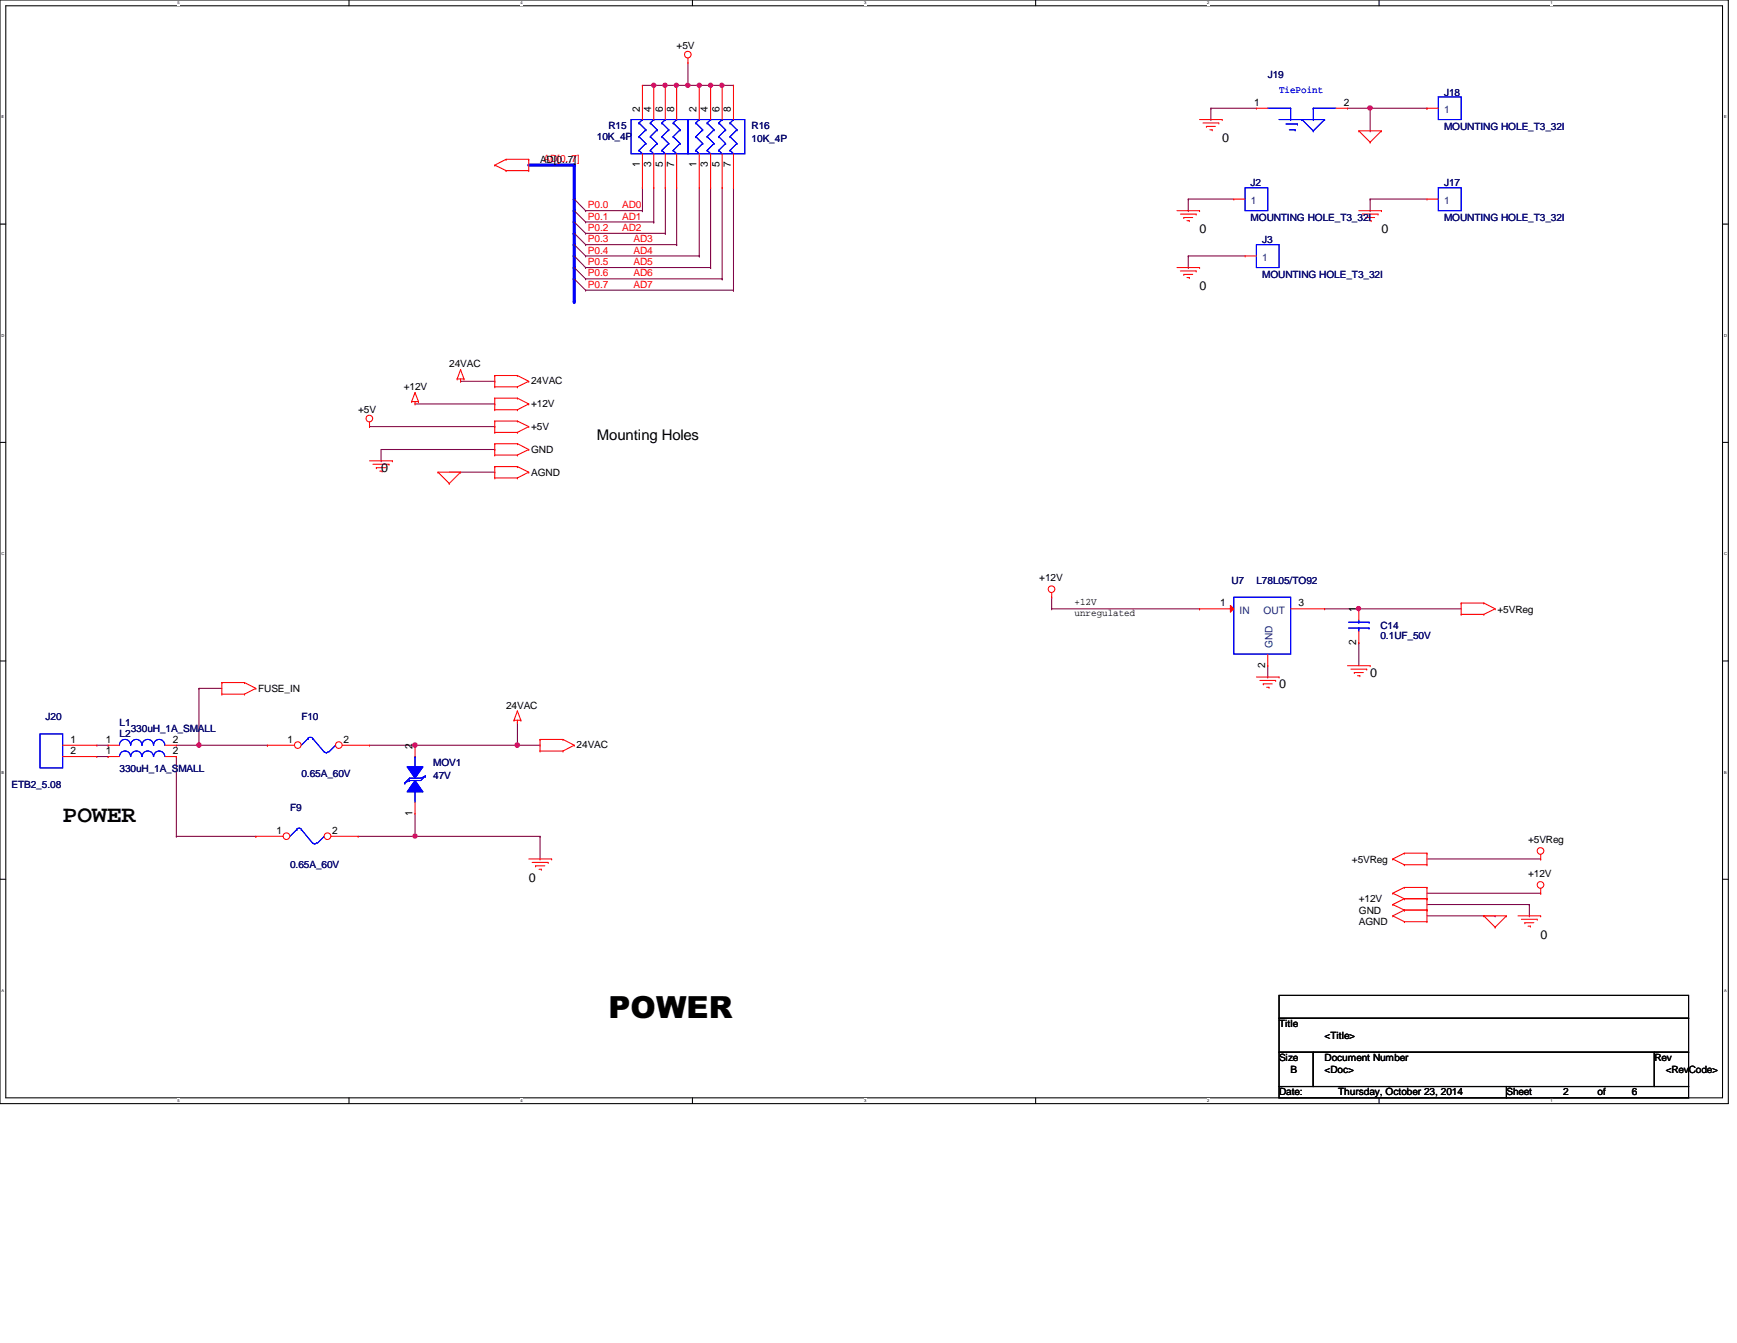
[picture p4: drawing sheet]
<svg xmlns="http://www.w3.org/2000/svg" width="279mm" height="216mm" viewBox="0 0 279 216" stroke-linecap="round" stroke-linejoin="round" font-family="sans-serif">
<path d="M0 0h278v177.4h-278zM.9 .9h276.2v175.6h-276.2z" fill="none" stroke="#000" stroke-width=".17"/>
<g fill="#fff">
<path d="M28.5 .1h.4v.7h-.4z"/>
<path d="M28.5 176.6h.4v.7h-.4z"/>
</g>
<path d="M56.1 0v.9M56.1 176.5v.9" fill="none" stroke="#000" stroke-width=".17"/>
<g fill="#fff">
<path d="M83.7 .1h.4v.7h-.4z"/>
<path d="M83.7 176.6h.4v.7h-.4z"/>
</g>
<path d="M111.4 0v.9M111.4 176.5v.9" fill="none" stroke="#000" stroke-width=".17"/>
<g fill="#fff">
<path d="M139 .1h.3v.7h-.3z"/>
<path d="M139 176.6h.3v.7h-.3z"/>
</g>
<path d="M166.6 0v.9M166.6 176.5v.9" fill="none" stroke="#000" stroke-width=".17"/>
<g fill="#fff">
<path d="M194.2 .1h.3v.7h-.3z"/>
<path d="M194.2 176.6h.3v.7h-.3z"/>
</g>
<path d="M221.8 0v.9M221.8 176.5v.9" fill="none" stroke="#000" stroke-width=".17"/>
<g fill="#fff">
<path d="M249.4 .1h.4v.7h-.4z"/>
<path d="M249.4 176.6h.4v.7h-.4z"/>
<path d="M.3 18.5h.4v.7h-.4z"/>
<path d="M277.3 18.5h.4v.7h-.4z"/>
<path d="M.3 53.6h.4v.7h-.4z"/>
<path d="M277.3 53.6h.5v.7h-.5z"/>
</g>
<path d="M0 36h.9M277.1 36h.9" fill="none" stroke="#000" stroke-width=".17"/>
<g fill="#fff">
<path d="M.3 88.6h.4v.8h-.4z"/>
<path d="M277.3 88.6h.5v.8h-.5z"/>
</g>
<path d="M0 71.1h.9M277.1 71.1h.9" fill="none" stroke="#000" stroke-width=".17"/>
<g fill="#fff">
<path d="M.3 123.8h.4v.7h-.4z"/>
<path d="M277.3 123.8h.4v.7h-.4z"/>
</g>
<path d="M0 106.3h.9M277.1 106.3h.9" fill="none" stroke="#000" stroke-width=".17"/>
<g fill="#fff">
<path d="M.3 158.9h.3v.7h-.3z"/>
<path d="M277.3 158.9h.4v.7h-.4z"/>
</g>
<path d="M0 141.4h.9M277.1 141.4h.9" fill="none" stroke="#000" stroke-width=".17"/>
<g fill="none" stroke="#800040" stroke-width=".17">
<path d="M220.4 17.4h9.1M229.5 17.4h.1M59.4 68.6h20.2M66.8 64.9h12.8M74.1 61.3h5.5M79.6 61.3h.1M79.6 68.6h.1M79.6 64.9h.1M15.6 119.8h1.8M17.4 119.8h.1M15.6 121.6h1.8M17.4 121.6h.1"/>
<path d="M229.5 138.1h18.3M247.8 138.1h.1M229.5 143.6h18.3M247.8 143.6h.1"/>
</g>
<circle cx="220.4" cy="17.4" r=".36" fill="#f0f"/>
<circle cx="220.4" cy="17.4" r=".36" fill="none" stroke="#f0f" stroke-width=".17"/>
<path d="M216.7 17.4h3.7M220.4 17.4h.1M220.4 17.4v3.6M220.4 21h.1M72.3 75.9h7.3M79.6 75.9h.1M66.8 134.5h.1M66.8 130.8v3.7M229.5 147.2h11M240.5 147.2h.1" fill="none" stroke="#800040" stroke-width=".17"/>
<circle cx="66.8" cy="134.4" r=".34" fill="#f0f"/>
<circle cx="66.8" cy="134.4" r=".34" fill="none" stroke="#f0f" stroke-width=".17"/>
<path d="M32 119.8h.1M32 110.7v9.1" fill="none" stroke="#800040" stroke-width=".17"/>
<circle cx="32" cy="119.8" r=".35" fill="#f0f"/>
<circle cx="32" cy="119.8" r=".35" fill="none" stroke="#f0f" stroke-width=".17"/>
<g fill="none" stroke="#800040" stroke-width=".17">
<path d="M194.8 19.2h.1M194.8 17.4v1.8M191.1 33.9h.1M191.1 32v1.9M220.4 32h.1M220.4 32h9.1M191.1 41.1h.1M191.1 41.1h9.2M61.3 72.3h18.3M79.6 72.3h.1M28.4 119.8h14.6M32 110.7h.1"/>
<path d="M32 119.8h.1M32 110.7h3.7M43 119.8h.1M66.8 119.8h16.4M83.2 119.8h.1M28.4 134.5h.1M28.4 121.6v12.9M57.6 134.5h29.3M66.8 134.5h.1M86.9 134.5h.1M229.5 145.4h16.5M246 145.4h.1"/>
</g>
<circle cx="83.2" cy="119.8" r=".37" fill="#f0f"/>
<circle cx="83.2" cy="119.8" r=".37" fill="none" stroke="#f0f" stroke-width=".17"/>
<g fill="none" stroke="#800040" stroke-width=".17">
<path d="M194.8 17.4h.1M194.8 17.4h7.3M191.1 32h.1M191.1 32h7.4M220.4 33.9h.1M220.4 32v1.9M191.1 43h.1M191.1 41.1v1.9M61.3 74.1h.1M61.3 72.3v1.8M213.1 97.9h21.9M218.6 97.9h.1"/>
<path d="M83.2 119.8h.1M83.2 116.2v3.6M83.2 119.8h3.7M86.9 119.8h.1M86.9 138.1h.1M86.9 134.5v3.6M246 147.2h.1M246 145.4v1.8"/>
</g>
<circle cx="218.5" cy="97.8" r=".34" fill="#f0f"/>
<circle cx="218.5" cy="97.8" r=".34" fill="none" stroke="#f0f" stroke-width=".17"/>
<path d="M114.3 13.7h1.9M116.2 13.7h.1M169.2 97.9h.1M169.2 97.9h23.8M169.2 96v1.9M193 97.9h.1M203.9 108.8h.1M203.9 107v1.8" fill="none" stroke="#800040" stroke-width=".17"/>
<circle cx="116.1" cy="13.7" r=".34" fill="#f0f"/>
<circle cx="116.1" cy="13.7" r=".34" fill="none" stroke="#f0f" stroke-width=".17"/>
<path d="M92.4 37.5v1.8" fill="none" stroke="#00f" stroke-width=".51"/>
<circle cx="92.4" cy="39.3" r=".25" fill="#00f"/>
<path d="M94.2 35.7h11M105.2 35.7h.1M108.8 39.3h.1M108.8 30.2v9.1M94.2 46.7h23.8M118 46.7h.1" fill="none" stroke="#800040" stroke-width=".17"/>
<path d="M92.4 41.1v1.9" fill="none" stroke="#00f" stroke-width=".51"/>
<circle cx="92.4" cy="43" r=".25" fill="#00f"/>
<path d="M110.7 13.7h1.8M112.5 13.7h.1M107 37.5h.1M107 30.2v7.3" fill="none" stroke="#800040" stroke-width=".17"/>
<circle cx="112.5" cy="13.7" r=".34" fill="#f0f"/>
<circle cx="112.5" cy="13.7" r=".34" fill="none" stroke="#f0f" stroke-width=".17"/>
<path d="M103.3 13.7h1.9M105.2 13.7h.1M116.2 30.2v14.6M116.2 44.8h.1" fill="none" stroke="#800040" stroke-width=".17"/>
<circle cx="105.2" cy="13.7" r=".34" fill="#f0f"/>
<circle cx="105.2" cy="13.7" r=".34" fill="none" stroke="#f0f" stroke-width=".17"/>
<path d="M92.4 44.8v3.7" fill="none" stroke="#00f" stroke-width=".51"/>
<circle cx="92.4" cy="48.5" r=".25" fill="#00f"/>
<path d="M94.2 41.1h18.3M112.5 41.1h.1" fill="none" stroke="#800040" stroke-width=".17"/>
<path d="M85 26.5h7.4" fill="none" stroke="#00f" stroke-width=".51"/>
<circle cx="92.4" cy="26.5" r=".25" fill="#00f"/>
<path d="M110.7 13.7h.1M110.7 10.1v3.6" fill="none" stroke="#800040" stroke-width=".17"/>
<circle cx="110.6" cy="13.7" r=".36" fill="#f0f"/>
<circle cx="110.6" cy="13.7" r=".36" fill="none" stroke="#f0f" stroke-width=".17"/>
<path d="M103.3 33.9h.1M103.3 30.2v3.7" fill="none" stroke="#800040" stroke-width=".17"/>
<path d="M92.4 43v1.8" fill="none" stroke="#00f" stroke-width=".51"/>
<circle cx="92.4" cy="44.8" r=".25" fill="#00f"/>
<path d="M112.5 13.7h1.8M114.3 13.7h.1" fill="none" stroke="#800040" stroke-width=".17"/>
<circle cx="114.3" cy="13.7" r=".34" fill="#f0f"/>
<circle cx="114.3" cy="13.7" r=".34" fill="none" stroke="#f0f" stroke-width=".17"/>
<path d="M92.4 26.5v5.5" fill="none" stroke="#00f" stroke-width=".51"/>
<circle cx="92.4" cy="32" r=".25" fill="#00f"/>
<path d="M92.4 39.3v1.8" fill="none" stroke="#00f" stroke-width=".51"/>
<circle cx="92.4" cy="41.1" r=".25" fill="#00f"/>
<path d="M108.8 13.7h1.9M110.7 13.7h.1M118 30.2v16.5M94.2 44.8h22M116.2 44.8h.1M118 46.7h.1" fill="none" stroke="#800040" stroke-width=".17"/>
<path d="M92.4 33.9v1.8" fill="none" stroke="#00f" stroke-width=".51"/>
<circle cx="92.4" cy="35.7" r=".25" fill="#00f"/>
<path d="M107 13.7h1.8M108.8 13.7h.1M112.5 30.2v10.9M94.2 43h20.1M112.5 41.1h.1M114.3 43h.1" fill="none" stroke="#800040" stroke-width=".17"/>
<circle cx="108.8" cy="13.7" r=".34" fill="#f0f"/>
<circle cx="108.8" cy="13.7" r=".34" fill="none" stroke="#f0f" stroke-width=".17"/>
<path d="M94.2 37.5h12.8M107 37.5h.1" fill="none" stroke="#800040" stroke-width=".17"/>
<path d="M92.4 32v1.9" fill="none" stroke="#00f" stroke-width=".51"/>
<circle cx="92.4" cy="33.9" r=".25" fill="#00f"/>
<path d="M105.2 13.7h1.8M107 13.7h.1M105.2 35.7h.1M105.2 30.2v5.5M114.3 30.2v12.8M114.3 43h.1" fill="none" stroke="#800040" stroke-width=".17"/>
<circle cx="107" cy="13.7" r=".34" fill="#f0f"/>
<circle cx="107" cy="13.7" r=".34" fill="none" stroke="#f0f" stroke-width=".17"/>
<path d="M116.2 13.7h1.8M118 13.7h.1M94.2 39.3h14.6M108.8 39.3h.1" fill="none" stroke="#800040" stroke-width=".17"/>
<path d="M92.4 35.7v1.8" fill="none" stroke="#00f" stroke-width=".51"/>
<circle cx="92.4" cy="37.5" r=".25" fill="#00f"/>
<path d="M94.2 33.9h9.1M103.3 33.9h.1M59.4 119.8h7.4M66.8 119.8h.1M28.4 134.5h12.7M41.1 134.5h.1" fill="none" stroke="#800040" stroke-width=".17"/>
<circle cx="66.7" cy="119.8" r=".35" fill="#f0f"/>
<circle cx="66.7" cy="119.8" r=".35" fill="none" stroke="#f0f" stroke-width=".17"/>
<g fill="none" stroke="#800040" stroke-width=".17">
<path d="M92.4 39.3l1.8 1.8M92.4 37.5l1.8 1.8M92.4 32l1.8 1.9M92.4 33.9l1.8 1.8M92.4 35.7l1.8 1.8M94.2 39.3h.1M94.2 33.9h.1M94.2 35.7h.1M94.2 37.5h.1M92.4 43l1.8 1.8M92.4 41.1l1.8 1.9M92.4 44.8l1.8 1.9"/>
<path d="M94.2 41.1h.1M94.2 44.8h.1M94.2 43h.1M94.2 46.7h.1M218.6 103.3h.1M218.6 103.3v3.7"/>
</g>
<g fill="none" stroke="#f00" stroke-width=".17">
<path d="M103.3 13.7h.1M103.3 13.7v5.5M105.2 13.7h.1M105.2 13.7v5.5M107 13.7h.1M107 13.7v5.5M108.8 13.7h.1M108.8 13.7v5.5M110.7 10.1h.1M110.7 9.4v.7M112.5 13.7h.1M112.5 13.7v5.5"/>
<path d="M114.3 13.7h.1M114.3 13.7v5.5M116.2 13.7h.1M116.2 13.7v5.5M118 13.7h.1M118 13.7v5.5M193 19.2h3.6M193.5 19.8h2.5M196 19.8h.1M196.6 19.2h.1M202.1 17.4h.1M202.1 17.4h1.8"/>
<path d="M214.9 17.4h1.8M216.7 17.4h.1M229.5 17.4h.1M229.5 17.4h1.9M79.6 26.5h.1M79.6 26.5l1.8 .9M81.4 25.6h.1M81.4 27.4h.1M81.4 25.6l-1.8 .9M81.4 25.6h3.6M81.4 27.4h3.6M85 25.6h.1"/>
<path d="M85 27.4h.1M85 25.6v1.8M103.3 30.2h.1M103.3 24.7v5.5M105.2 30.2h.1M105.2 24.7v5.5M107 30.2h.1M107 24.7v5.5M108.8 30.2h.1M108.8 24.7v5.5M112.5 30.2h.1M112.5 24.7v5.5"/>
<path d="M114.3 30.2h.1M114.3 24.7v5.5M116.2 30.2h.1M116.2 24.7v5.5M118 30.2h.1M118 24.7v5.5M189.3 33.9h3.7M189.9 34.4h2.5M190.4 35h.1M190.4 35h1.5M190.9 35.5h.4M191.3 35.5h.1"/>
<path d="M192.4 34.4h.1M193 33.9h.1M194.1 20.3h.1M194.1 20.3h1.4M194.6 20.9h.4M195 20.9h.1M218.6 21h.1M218.6 33.9h3.6M218.6 21h3.6M218.6 21l1.8 1.9M219.1 34.4h2.6M219.7 35h.1"/>
<path d="M219.7 35h1.4M220.2 35.5h.4M220.4 22.9h.1M220.6 35.5h.1M221.7 34.4h.1M222.2 33.9h.1M222.2 21h.1M222.2 21l-1.8 1.9M229.5 32h.1M229.5 32h1.9M74.1 59.4h.1M74.1 59.4l-.6 1.5"/>
<path d="M74.1 59.4l.5 1.5M189.3 43h3.7M189.9 43.6h2.5M190.4 44.1h.1M190.4 44.1h1.5M190.9 44.6h.4M191.3 44.6h.1M192.4 43.6h.1M193 43h.1M59.4 68.6h.1M59.4 74.1h3.7M59.4 67.9v.7"/>
<path d="M60 74.6h2.6M60.5 75.2h.1M60.5 75.2h1.5M61.1 75.7h.4M61.5 75.7h.1M62.6 74.6h.1M63.1 74.1h.1M66.2 64.6h.1M66.2 64.6h1.1M66.8 64.9h.1M66.8 63.1h.1M66.8 64.6v.3"/>
<path d="M66.8 63.1l-.6 1.5M66.8 63.1l.5 1.5M67.3 64.6h.1M70.4 75.9h.1M70.4 75.9h3.7M70.4 75.9l1.9 1.8M72.3 77.7h.1M73.5 60.9h.1M73.5 60.9h1.1M74.1 61.3h.1M74.1 75.9h.1M74.1 60.9v.4"/>
<path d="M74.1 75.9l-1.8 1.8M74.6 60.9h.1M79.6 67.7h.1M79.6 69.5h.1M79.6 64h.1M79.6 65.9h.1M79.6 60.4h.1M79.6 62.2h.1M79.6 75h.1M79.6 76.8h.1M79.6 71.3h.1M79.6 73.2h.1"/>
<path d="M79.6 67.7h3.6M79.6 60.4v1.8M79.6 64v1.9M79.6 67.7v1.8M79.6 71.3v1.9M79.6 75v1.8M79.6 69.5h3.6M79.6 64h3.6M79.6 65.9h3.6M79.6 60.4h3.6M79.6 62.2h3.6M79.6 75h3.6"/>
<path d="M79.6 76.8h3.6M79.6 71.3h3.6M79.6 73.2h3.6M83.2 67.7h.1M83.2 69.5h.1M83.2 64h.1M83.2 65.9h.1M83.2 60.4h.1M83.2 62.2h.1M83.2 75h.1M83.2 76.8h.1M83.2 71.3h.1"/>
<path d="M83.2 73.2h.1M83.2 67.7l1.8 .9M83.2 64l1.8 .9M83.2 60.4l1.8 .9M83.2 75l1.8 .9M83.2 71.3l1.8 1M85 68.6h.1M85 64.9h.1M85 61.3h.1M85 75.9h.1M85 72.3h.1M85 68.6l-1.8 .9"/>
<path d="M85 64.9l-1.8 1M85 61.3l-1.8 .9M85 75.9l-1.8 .9M85 72.3l-1.8 .9M169.2 96h.1M169.2 95.3v.7M235 98.8h.1M235 96.9h.1M235 98.8h3.7M235 96.9v1.9M235 96.9h3.7M238.7 98.8h.1"/>
<path d="M238.7 96.9h.1M238.7 96.9l1.8 1M240.5 97.9h.1M240.5 97.9l-1.8 .9M10.1 119.8h5.5M15.6 119.8h.1M35.7 109.7h.1M35.7 111.6h.1M35.7 109.7h3.6M35.7 109.7v1.9M35.7 111.6h3.6M39.3 109.7h.1"/>
<path d="M39.3 111.6h.1M39.3 109.7l1.8 1M41.1 110.7h.1M41.1 110.7l-1.8 .9M82.7 115.8h.1M82.7 115.8h1.1M83.2 116.2h.1M83.2 114.3h.1M83.2 115.8v.4M83.2 114.3l-.5 1.5M83.2 114.3l.6 1.5M83.8 115.8h.1"/>
<path d="M86.9 118.9h.1M86.9 118.9h3.7M86.9 118.9v1.8M90.6 118.9h.1M90.6 118.9l1.8 .9M92.4 119.8h.1M92.4 119.8l-1.8 .9M202.1 108.8h3.6M202.6 109.4h2.6M203.2 109.9h.1M203.2 109.9h1.4M203.8 110.5h.3"/>
<path d="M204.1 110.5h.1M205.2 109.4h.1M205.7 108.8h.1M216.7 107h3.7M217.3 107.6h2.5M217.8 108.1h.1M217.8 108.1h1.5M218.4 108.6h.3M218.7 108.6h.1M219.8 107.6h.1M220.4 107h.1M10.1 121.6h5.5"/>
<path d="M15.6 121.6h.1M17.4 121.6h.1M17.4 121.6h1.8M26.5 121.6h1.9M28.4 121.6h.1M85 138.1h3.7M85.6 138.6h2.6M86.1 139.2h.1M86.1 139.2h1.5M86.7 139.7h.4M86.9 120.7h.1M86.9 120.7h3.7"/>
<path d="M87.1 139.7h.1M88.2 138.6h.1M88.7 138.1h.1M90.6 120.7h.1M224 138.1h.1M224 138.1l1.9 .9M225.9 137.2h.1M225.9 139h.1M225.9 137.2l-1.9 .9M225.9 137.2h3.6M225.9 139h3.6M229.5 137.2h.1"/>
<path d="M229.5 139h.1M229.5 137.2v1.8M247.8 138.1h.1M247.8 137.4v.7M224 143.6h.1M224 147.2h.1M224 145.4h.1M224 143.6l1.9 .9M224 147.2l1.9 1M224 145.4l1.9 .9M225.9 142.7h.1M225.9 144.5h.1"/>
<path d="M225.9 146.3h.1M225.9 148.2h.1M225.9 142.7l-1.9 .9M225.9 142.7h3.6M225.9 144.5h3.6M225.9 146.3l-1.9 .9M225.9 146.3h3.6M225.9 148.2h3.6M225.9 144.5l-1.9 .9M229.5 142.7h.1M229.5 144.5h.1M229.5 146.3h.1"/>
<path d="M229.5 148.2h.1M229.5 142.7v5.5M238.7 147.2h.1M238.7 147.2h3.6M238.7 147.2l1.8 1.9M240.5 149.1h.1M242.3 147.2h.1M242.3 147.2l-1.8 1.9M244.2 147.2h3.6M244.7 147.8h2.6M245.3 148.3h.1M245.3 148.3h1.4"/>
<path d="M245.8 148.9h.4M246.2 148.9h.1M247.3 147.8h.1M247.8 147.2h.1M247.8 143.6h.1M247.8 142.8v.8"/>
<circle cx="110.6" cy="8.8" r=".54"/>
<circle cx="59.4" cy="67.3" r=".54"/>
<circle cx="169.1" cy="94.7" r=".54"/>
<circle cx="247.8" cy="136.8" r=".54"/>
<circle cx="247.8" cy="142.3" r=".54"/>
</g>
<path d="M205.7 160h65.9v3.7h-65.9zM205.7 163.7h65.9v5.5h-65.9zM205.7 169.2h5.5v5.5h-5.5zM205.7 174.7h36.6v1.8h-36.6zM211.2 169.2h54.9v5.5h-54.9zM242.3 174.7h29.3v1.8h-29.3zM266.1 169.2h5.5v5.5h-5.5z" fill="none" stroke="#000" stroke-width=".17"/>
<g fill="none" stroke="#00f" stroke-width=".17">
<path d="M101.5 19.2h9.2v5.5h-9.2zM102.8 19.8h.1M102.8 19.8l1.1 1.1M103.3 19.2h.1M103.3 19.2l-.5 .6M104.6 19.8h.1M104.6 19.8l1.1 1.1M105.2 19.2h.1M105.2 19.2l-.6 .6M106.5 19.8h.1M106.5 19.8l1.1 1.1M107 19.2h.1"/>
<path d="M107 19.2l-.5 .6M108.3 19.8h.1M108.3 19.8l1.1 1.1M108.8 19.2h.1M108.8 19.2l-.5 .6M110.7 19.2h9.1v5.5h-9.1zM111.9 19.8h.1M111.9 19.8l1.1 1.1M112.5 19.2h.1M112.5 19.2l-.6 .6M113.7 19.8h.1M113.7 19.8l1.2 1.1"/>
<path d="M114.3 19.2h.1M114.3 19.2l-.6 .6M115.6 19.8h.1M115.6 19.8l1.1 1.1M116.2 19.2h.1M116.2 19.2l-.6 .6M117.4 19.8h.1M117.4 19.8l1.1 1.1M118 19.2h.1M118 19.2l-.6 .6M203.9 17.4h3.7M205.7 19.2h7.4"/>
<path d="M206.8 19.9h1.9M207.6 17.4h.1M207.6 19.2h.1M207.6 17.4v1.8M208.7 19.9h.1M209.4 19.2h.1M209.4 19.2l1.8 1.8M211.2 17.4h.1M211.2 19.2h.1M211.2 17.4h3.7M211.2 17.4v1.8M213.1 19.2h.1"/>
<path d="M213.1 19.2l-1.9 1.8M231.4 15.6h3.6v3.6h-3.6zM102.8 22h.1M102.8 24.2h.1M102.8 22l1.1 1.1M102.8 24.2l.5 .5M103.9 20.9h.1M103.9 23.1h.1M103.9 20.9l-1.1 1.1M103.9 23.1l-1.1 1.1M104.6 22h.1M104.6 24.2h.1"/>
<path d="M104.6 22l1.1 1.1M104.6 24.2l.6 .5M105.7 20.9h.1M105.7 23.1h.1M105.7 20.9l-1.1 1.1M105.7 23.1l-1.1 1.1M106.5 22h.1M106.5 24.2h.1M106.5 22l1.1 1.1M106.5 24.2l.5 .5M107.6 20.9h.1M107.6 23.1h.1"/>
<path d="M107.6 20.9l-1.1 1.1M107.6 23.1l-1.1 1.1M108.3 22h.1M108.3 24.2h.1M108.3 22l1.1 1.1M108.3 24.2l.5 .5M109.4 20.9h.1M109.4 23.1h.1M109.4 20.9l-1.1 1.1M109.4 23.1l-1.1 1.1M111.9 22h.1M111.9 24.2h.1"/>
<path d="M111.9 22l1.1 1.1M111.9 24.2l.6 .5M113 20.9h.1M113 23.1h.1M113 20.9l-1.1 1.1M113 23.1l-1.1 1.1M113.7 22h.1M113.7 24.2h.1M113.7 22l1.2 1.1M113.7 24.2l.6 .5M114.9 20.9h.1M114.9 23.1h.1"/>
<path d="M114.9 20.9l-1.2 1.1M114.9 23.1l-1.2 1.1M115.6 22h.1M115.6 24.2h.1M115.6 22l1.1 1.1M115.6 24.2l.6 .5M116.7 20.9h.1M116.7 23.1h.1M116.7 20.9l-1.1 1.1M116.7 23.1l-1.1 1.1M117.4 22h.1M117.4 24.2h.1"/>
<path d="M117.4 22l1.1 1.1M117.4 24.2l.6 .5M118.5 20.9h.1M118.5 23.1h.1M118.5 20.9l-1.1 1.1M118.5 23.1l-1.1 1.1M207.4 20.9h.9M208.3 20.9h.1M211.2 21h.1M231.4 30.2h3.6v3.7h-3.6zM6.4 118h3.7v5.4h-3.7zM19.2 121.6a.89 .89 0 0 1 .9-.9 .89 .89 0 0 1 .9 .9"/>
<path d="M21 121.6a.89 .89 0 0 1 .9-.9 .89 .89 0 0 1 .9 .9M22.9 121.6a.91 .91 0 0 1 .9-.9 .91 .91 0 0 1 .9 .9M24.7 121.6a.89 .89 0 0 1 .9-.9 .89 .89 0 0 1 .9 .9M66.8 127.1h.1M66.8 121.6h.1M66.8 121.6v1.8M66.8 127.1v1.8"/>
</g>
<path d="M66.8 125.5l1.2 1.8h-2.5z" fill-rule="evenodd" fill="#00f"/>
<path d="M66.8 125.5l1.2 1.8h-2.5z" fill="none" stroke="#00f" stroke-width=".17"/>
<path d="M65.5 123.3h2.5l-1.2 1.8z" fill-rule="evenodd" fill="#00f"/>
<g fill="none" stroke="#00f" stroke-width=".17">
<path d="M65.1 125.9h.1M65.5 123.3h2.5l-1.2 1.8zM65.9 125.1h.1M65.9 125.5h.1M65.9 125.1l-.8 .8M65.9 125.5l-.8 .4M66.8 127.1h.1M66.8 121.6h.1M66.8 121.6v1.8M66.8 127.1v1.8M68.4 124.8h.1M68.4 124.8l-.7 .3h-1.8"/>
<path d="M68.4 124.8l-.7 .7h-1.8"/>
</g>
<path d="M66.8 125.5l1.2 1.8h-2.5z" fill-rule="evenodd" fill="#00f"/>
<path d="M66.8 125.5l1.2 1.8h-2.5z" fill="none" stroke="#00f" stroke-width=".17"/>
<path d="M65.5 123.3h2.5l-1.2 1.8z" fill-rule="evenodd" fill="#00f"/>
<g fill="none" stroke="#00f" stroke-width=".17">
<path d="M200.3 30.2h3.6v3.7h-3.6zM202.1 39.3h3.6v3.7h-3.6zM49.5 118.7l.4-.2 .4 .2M49.6 118.7h.1M49.6 118.7l-1.1 1.1M50.3 118.7h.1M50.3 118.7l1.9 2.2M54 119.8h.1M54 119.8l-1.1 1.1M52.8 120.8l-.3 .2-.3-.1M65.1 125.9h.1M65.5 123.3h2.5l-1.2 1.8z"/>
<path d="M65.9 125.1h.1M65.9 125.5h.1M65.9 125.1l-.8 .8M65.9 125.5l-.8 .4M68.4 124.8h.1M68.4 124.8l-.7 .3h-1.8M68.4 124.8l-.7 .7h-1.8"/>
</g>
<path d="M198.5 32h.1M198.5 32h1.8M200.3 41.1h.1M200.3 41.1h1.8M66.8 119.8h.1M66.8 119.8v1.8M66.8 130.8h.1M66.8 128.9v1.9" fill="none" stroke="#f00" stroke-width=".17"/>
<circle cx="47.9" cy="119.8" r=".54" fill="#fff"/>
<g fill="none" stroke="#f00" stroke-width=".17">
<path d="M43 119.8h.1M43 119.8h4.4"/>
<circle cx="47.9" cy="119.8" r=".54"/>
</g>
<circle cx="54.5" cy="119.8" r=".54" fill="#fff"/>
<g fill="none" stroke="#f00" stroke-width=".17">
<path d="M207.6 97.9h5.5M213.1 97.9h.1M218.6 97.9h.1M218.6 97.9v1.8M55.1 119.8h4.3M59.4 119.8h.1M203.9 107h.1M203.9 105.2v1.8M218.6 103.3h.1M218.6 101.5v1.8"/>
<circle cx="54.5" cy="119.8" r=".54"/>
</g>
<path d="M198.5 96h9.1v9.2h-9.1zM218.6 99.7v.3M216.9 101h3.3M216.9 100h3.3M218.6 100h.1M218.6 101h.1M218.6 101v.5M220.2 101h.1M220.2 100h.1" fill="none" stroke="#00f" stroke-width=".17"/>
<path d="M197.9 97.3l.6 .6-.6 .5z" fill="#f00"/>
<path d="M193 97.9h.1M193 97.9h5.5M197.9 97.3l.6 .6-.6 .5zM17.4 119.8h.1M17.4 119.8h1.8M26.5 119.8h1.9M28.4 119.8h.1" fill="none" stroke="#f00" stroke-width=".17"/>
<path d="M19.2 119.8a.89 .89 0 0 1 .9-.9 .89 .89 0 0 1 .9 .9M21 119.8a.89 .89 0 0 1 .9-.9 .89 .89 0 0 1 .9 .9M22.9 119.8a.91 .91 0 0 1 .9-.9 .91 .91 0 0 1 .9 .9M24.7 119.8a.89 .89 0 0 1 .9-.9 .89 .89 0 0 1 .9 .9M47.7 133.3l.4-.2 .4 .2M47.8 133.3h.1M47.8 133.3l-1.1 1.2M48.5 133.3h.1M48.5 133.3l1.8 2.3M50.9 135.5l-.3 .2-.3-.2M52.2 134.5h.1M52.2 134.5l-1.1 1.1" fill="none" stroke="#00f" stroke-width=".17"/>
<circle cx="46.1" cy="134.4" r=".54" fill="#fff"/>
<g fill="none" stroke="#f00" stroke-width=".17">
<path d="M41.1 134.5h.1M41.1 134.5h4.5"/>
<circle cx="46.1" cy="134.4" r=".54"/>
</g>
<circle cx="52.7" cy="134.4" r=".54" fill="#fff"/>
<g fill="none" stroke="#f00" stroke-width=".17">
<path d="M53.3 134.5h4.3M57.6 134.5h.1"/>
<circle cx="52.7" cy="134.4" r=".54"/>
</g>
<circle cx="220.4" cy="17.4" r=".36" fill="#f0f"/>
<circle cx="220.4" cy="17.4" r=".36" fill="none" stroke="#f0f" stroke-width=".17"/>
<circle cx="66.8" cy="134.4" r=".34" fill="#f0f"/>
<circle cx="66.8" cy="134.4" r=".34" fill="none" stroke="#f0f" stroke-width=".17"/>
<circle cx="32" cy="119.8" r=".35" fill="#f0f"/>
<circle cx="32" cy="119.8" r=".35" fill="none" stroke="#f0f" stroke-width=".17"/>
<circle cx="83.2" cy="119.8" r=".37" fill="#f0f"/>
<circle cx="83.2" cy="119.8" r=".37" fill="none" stroke="#f0f" stroke-width=".17"/>
<circle cx="218.5" cy="97.8" r=".34" fill="#f0f"/>
<circle cx="218.5" cy="97.8" r=".34" fill="none" stroke="#f0f" stroke-width=".17"/>
<circle cx="116.1" cy="13.7" r=".34" fill="#f0f"/>
<circle cx="116.1" cy="13.7" r=".34" fill="none" stroke="#f0f" stroke-width=".17"/>
<circle cx="112.5" cy="13.7" r=".34" fill="#f0f"/>
<circle cx="112.5" cy="13.7" r=".34" fill="none" stroke="#f0f" stroke-width=".17"/>
<circle cx="105.2" cy="13.7" r=".34" fill="#f0f"/>
<circle cx="105.2" cy="13.7" r=".34" fill="none" stroke="#f0f" stroke-width=".17"/>
<circle cx="110.6" cy="13.7" r=".36" fill="#f0f"/>
<circle cx="110.6" cy="13.7" r=".36" fill="none" stroke="#f0f" stroke-width=".17"/>
<circle cx="114.3" cy="13.7" r=".34" fill="#f0f"/>
<circle cx="114.3" cy="13.7" r=".34" fill="none" stroke="#f0f" stroke-width=".17"/>
<circle cx="108.8" cy="13.7" r=".34" fill="#f0f"/>
<circle cx="108.8" cy="13.7" r=".34" fill="none" stroke="#f0f" stroke-width=".17"/>
<circle cx="107" cy="13.7" r=".34" fill="#f0f"/>
<circle cx="107" cy="13.7" r=".34" fill="none" stroke="#f0f" stroke-width=".17"/>
<circle cx="66.7" cy="119.8" r=".35" fill="#f0f"/>
<circle cx="66.7" cy="119.8" r=".35" fill="none" stroke="#f0f" stroke-width=".17"/>
<text font-size="4.9" x="97.9" y="163.6">POWER</text>
<text font-size="3.8" x="10.1" y="132.2">POWER</text>
<text font-size="2.4" x="96" y="70.8">Mounting Holes</text>
<g font-size="2">
<text x="196.6" y="22.9">0</text>
<text x="193" y="37.5">0</text>
<text x="222.2" y="37.5">0</text>
<text x="193" y="46.7">0</text>
<text x="61.3" y="75.9">0</text>
<text x="205.7" y="110.7">0</text>
<text x="220.4" y="108.8">0</text>
<text x="85" y="141.7">0</text>
<text x="247.8" y="150.9">0</text>
</g>
<g font-size="1.7">
<text x="102.9" y="17.9" transform="rotate(-90 102.9 17.9)">2</text>
<text x="104.7" y="17.9" transform="rotate(-90 104.7 17.9)">4</text>
<text x="106.6" y="17.9" transform="rotate(-90 106.6 17.9)">6</text>
<text x="108.4" y="17.9" transform="rotate(-90 108.4 17.9)">8</text>
<text x="112.1" y="17.9" transform="rotate(-90 112.1 17.9)">2</text>
<text x="113.9" y="17.9" transform="rotate(-90 113.9 17.9)">4</text>
<text x="115.7" y="17.9" transform="rotate(-90 115.7 17.9)">6</text>
<text x="117.6" y="17.9" transform="rotate(-90 117.6 17.9)">8</text>
<text x="201.7" y="17">1</text>
<text x="216.2" y="17">2</text>
<text x="102.9" y="26.9" transform="rotate(-90 102.9 26.9)">1</text>
<text x="104.7" y="26.9" transform="rotate(-90 104.7 26.9)">3</text>
<text x="106.6" y="26.9" transform="rotate(-90 106.6 26.9)">5</text>
<text x="108.4" y="26.9" transform="rotate(-90 108.4 26.9)">7</text>
<text x="112.1" y="26.9" transform="rotate(-90 112.1 26.9)">1</text>
<text x="113.9" y="26.9" transform="rotate(-90 113.9 26.9)">3</text>
<text x="115.7" y="26.9" transform="rotate(-90 115.7 26.9)">5</text>
<text x="117.6" y="26.9" transform="rotate(-90 117.6 26.9)">7</text>
<text x="196.3" y="97.5">1</text>
<text x="208.9" y="97.5">3</text>
<text x="218.1" y="98.4" transform="rotate(-90 218.1 98.4)">1</text>
<text x="203.5" y="107.3" transform="rotate(-90 203.5 107.3)">2</text>
<text x="218.1" y="103.7" transform="rotate(-90 218.1 103.7)">2</text>
<text x="11.3" y="119.4">1</text>
<text x="17" y="119.4">1</text>
<text x="27.8" y="119.4">2</text>
<text x="46.3" y="119.4">1</text>
<text x="55.2" y="119.4">2</text>
<text x="11.3" y="121.2">2</text>
<text x="17" y="121.2">1</text>
<text x="27.8" y="121.2">2</text>
<text x="66.3" y="120.4" transform="rotate(-90 66.3 120.4)">2</text>
<text x="66.3" y="131.1" transform="rotate(-90 66.3 131.1)">1</text>
<text x="44.4" y="134">1</text>
<text x="53.4" y="134">2</text>
</g>
<g font-size="1.7" fill="#004080">
<text x="232.3" y="18.2">1</text>
<text x="201.2" y="32.8">1</text>
<text x="232.3" y="32.8">1</text>
<text x="203" y="41.9">1</text>
<text x="199.4" y="98.6">IN</text>
<text x="203.2" y="98.6">OUT</text>
<text x="204.7" y="104.2" transform="rotate(-90 204.7 104.2)">GND</text>
</g>
<g font-size="1.6">
<text x="108.8" y="7.9">+5V</text>
<text x="86.9" y="26.2">AD[0..7]</text>
<text x="72.3" y="59.1">24VAC</text>
<text x="64.9" y="62.7">+12V</text>
<text x="85.4" y="65.4">+12V</text>
<text x="85.4" y="61.8">24VAC</text>
<text x="57.6" y="66.4">+5V</text>
<text x="85.4" y="69.1">+5V</text>
<text x="85.4" y="76.5">AGND</text>
<text x="85.4" y="72.8">GND</text>
<text x="167.2" y="93.4">+12V</text>
<text x="172.8" y="97.3">+12V</text>
<text x="172.8" y="99">unregulated</text>
<text x="240.9" y="98.6">+5VReg</text>
<text x="41.5" y="111.2">FUSE_IN</text>
<text x="81.4" y="113.9">24VAC</text>
<text x="92.8" y="120.3">24VAC</text>
<text x="245.8" y="135.5">+5VReg</text>
<text x="217.5" y="138.8">+5VReg</text>
<text x="245.8" y="141">+12V</text>
<text x="218.6" y="145">+12V</text>
<text x="218.6" y="148.7">AGND</text>
<text x="218.6" y="146.9">GND</text>
<text x="205.7" y="165.1">Title</text>
<text x="213.1" y="167">&lt;Title&gt;</text>
<text x="205.7" y="170.6">Size</text>
<text x="207.6" y="172.5">B</text>
<text x="213.1" y="170.6">Document Number</text>
<text x="213.1" y="172.5">&lt;Doc&gt;</text>
<text x="266.1" y="170.6">Rev</text>
<text x="267.9" y="172.5">&lt;RevCode&gt;</text>
<text x="205.7" y="176.1">Date:</text>
<text x="215.3" y="176.1">Thursday, October 23, 2014</text>
<text x="242.3" y="176.1">Sheet</text>
<text x="251.5" y="176.1">2</text>
<text x="257" y="176.1">of</text>
<text x="262.5" y="176.1">6</text>
</g>
<g font-size="1.6" fill="#000080">
<text x="203.9" y="12.6">J19</text>
<text x="232.3" y="15.4">J18</text>
<text x="96" y="22.5">10K_4P</text>
<text x="97.9" y="20.7">R15</text>
<text x="120.9" y="20.7">R16</text>
<text x="120.9" y="22.9">10K_4P</text>
<text x="232.3" y="20.8">MOUNTING HOLE_T3_32I</text>
<text x="201.2" y="30">J2</text>
<text x="232.3" y="30">J17</text>
<text x="201.2" y="35.5">MOUNTING HOLE_T3_32I</text>
<text x="232.3" y="35.5">MOUNTING HOLE_T3_32I</text>
<text x="203" y="39.1">J3</text>
<text x="203" y="44.6">MOUNTING HOLE_T3_32I</text>
<text x="198.1" y="93.8">U7</text>
<text x="202.1" y="93.8">L78L05/TO92</text>
<text x="222" y="101.1">C14</text>
<text x="222" y="102.8">0.1UF_50V</text>
<text x="7.3" y="115.7">J20</text>
<text x="19.2" y="118.5">L2</text>
<text x="19.2" y="116.7">L1</text>
<text x="21" y="117.6">330uH_1A_SMALL</text>
<text x="48.5" y="115.7">F10</text>
<text x="19.2" y="124.2">330uH_1A_SMALL</text>
<text x="48.5" y="124.9">0.65A_60V</text>
<text x="69.7" y="123.1">MOV1</text>
<text x="69.7" y="125.3">47V</text>
<text x="1.9" y="126.7">ETB2_5.08</text>
<text x="46.7" y="130.4">F9</text>
<text x="46.7" y="139.5">0.65A_60V</text>
</g>
<text font-size="1.6" fill="#00f" x="205.7" y="15">TiePoint</text>
<g font-size="1.6" fill="#f00">
<text x="87.4" y="26">AD[0..7]</text>
<text x="94.6" y="35.3">P0.1</text>
<text x="94.6" y="33.5">P0.0</text>
<text x="100.1" y="35.3">AD1</text>
<text x="100.1" y="33.5">AD0</text>
<text x="94.6" y="37.1">P0.2</text>
<text x="94.6" y="40.8">P0.4</text>
<text x="94.6" y="38.9">P0.3</text>
<text x="100.1" y="37.1">AD2</text>
<text x="101.9" y="40.8">AD4</text>
<text x="101.9" y="38.9">AD3</text>
<text x="94.6" y="46.3">P0.7</text>
<text x="94.6" y="44.4">P0.6</text>
<text x="94.6" y="42.6">P0.5</text>
<text x="101.9" y="46.3">AD7</text>
<text x="101.9" y="44.4">AD6</text>
<text x="101.9" y="42.6">AD5</text>
</g>
<g font-size=".6">
<text x="28.5" y=".7">5</text>
<text x="83.7" y=".7">4</text>
<text x="139" y=".7">3</text>
<text x="194.2" y=".7">2</text>
<text x="249.4" y=".7">1</text>
<text x=".3" y="19">E</text>
<text x="277.3" y="19">E</text>
<text x=".3" y="54.1">D</text>
<text x="277.3" y="54.1">D</text>
<text x=".3" y="89.2">C</text>
<text x="277.3" y="89.2">C</text>
<text x=".3" y="124.4">B</text>
<text x="277.3" y="124.4">B</text>
<text x=".3" y="159.5">A</text>
<text x="277.3" y="159.5">A</text>
<text x="28.5" y="177.2">5</text>
<text x="83.7" y="177.2">4</text>
<text x="139" y="177.2">3</text>
<text x="194.2" y="177.2">2</text>
<text x="249.4" y="177.2">1</text>
</g>
</svg>
